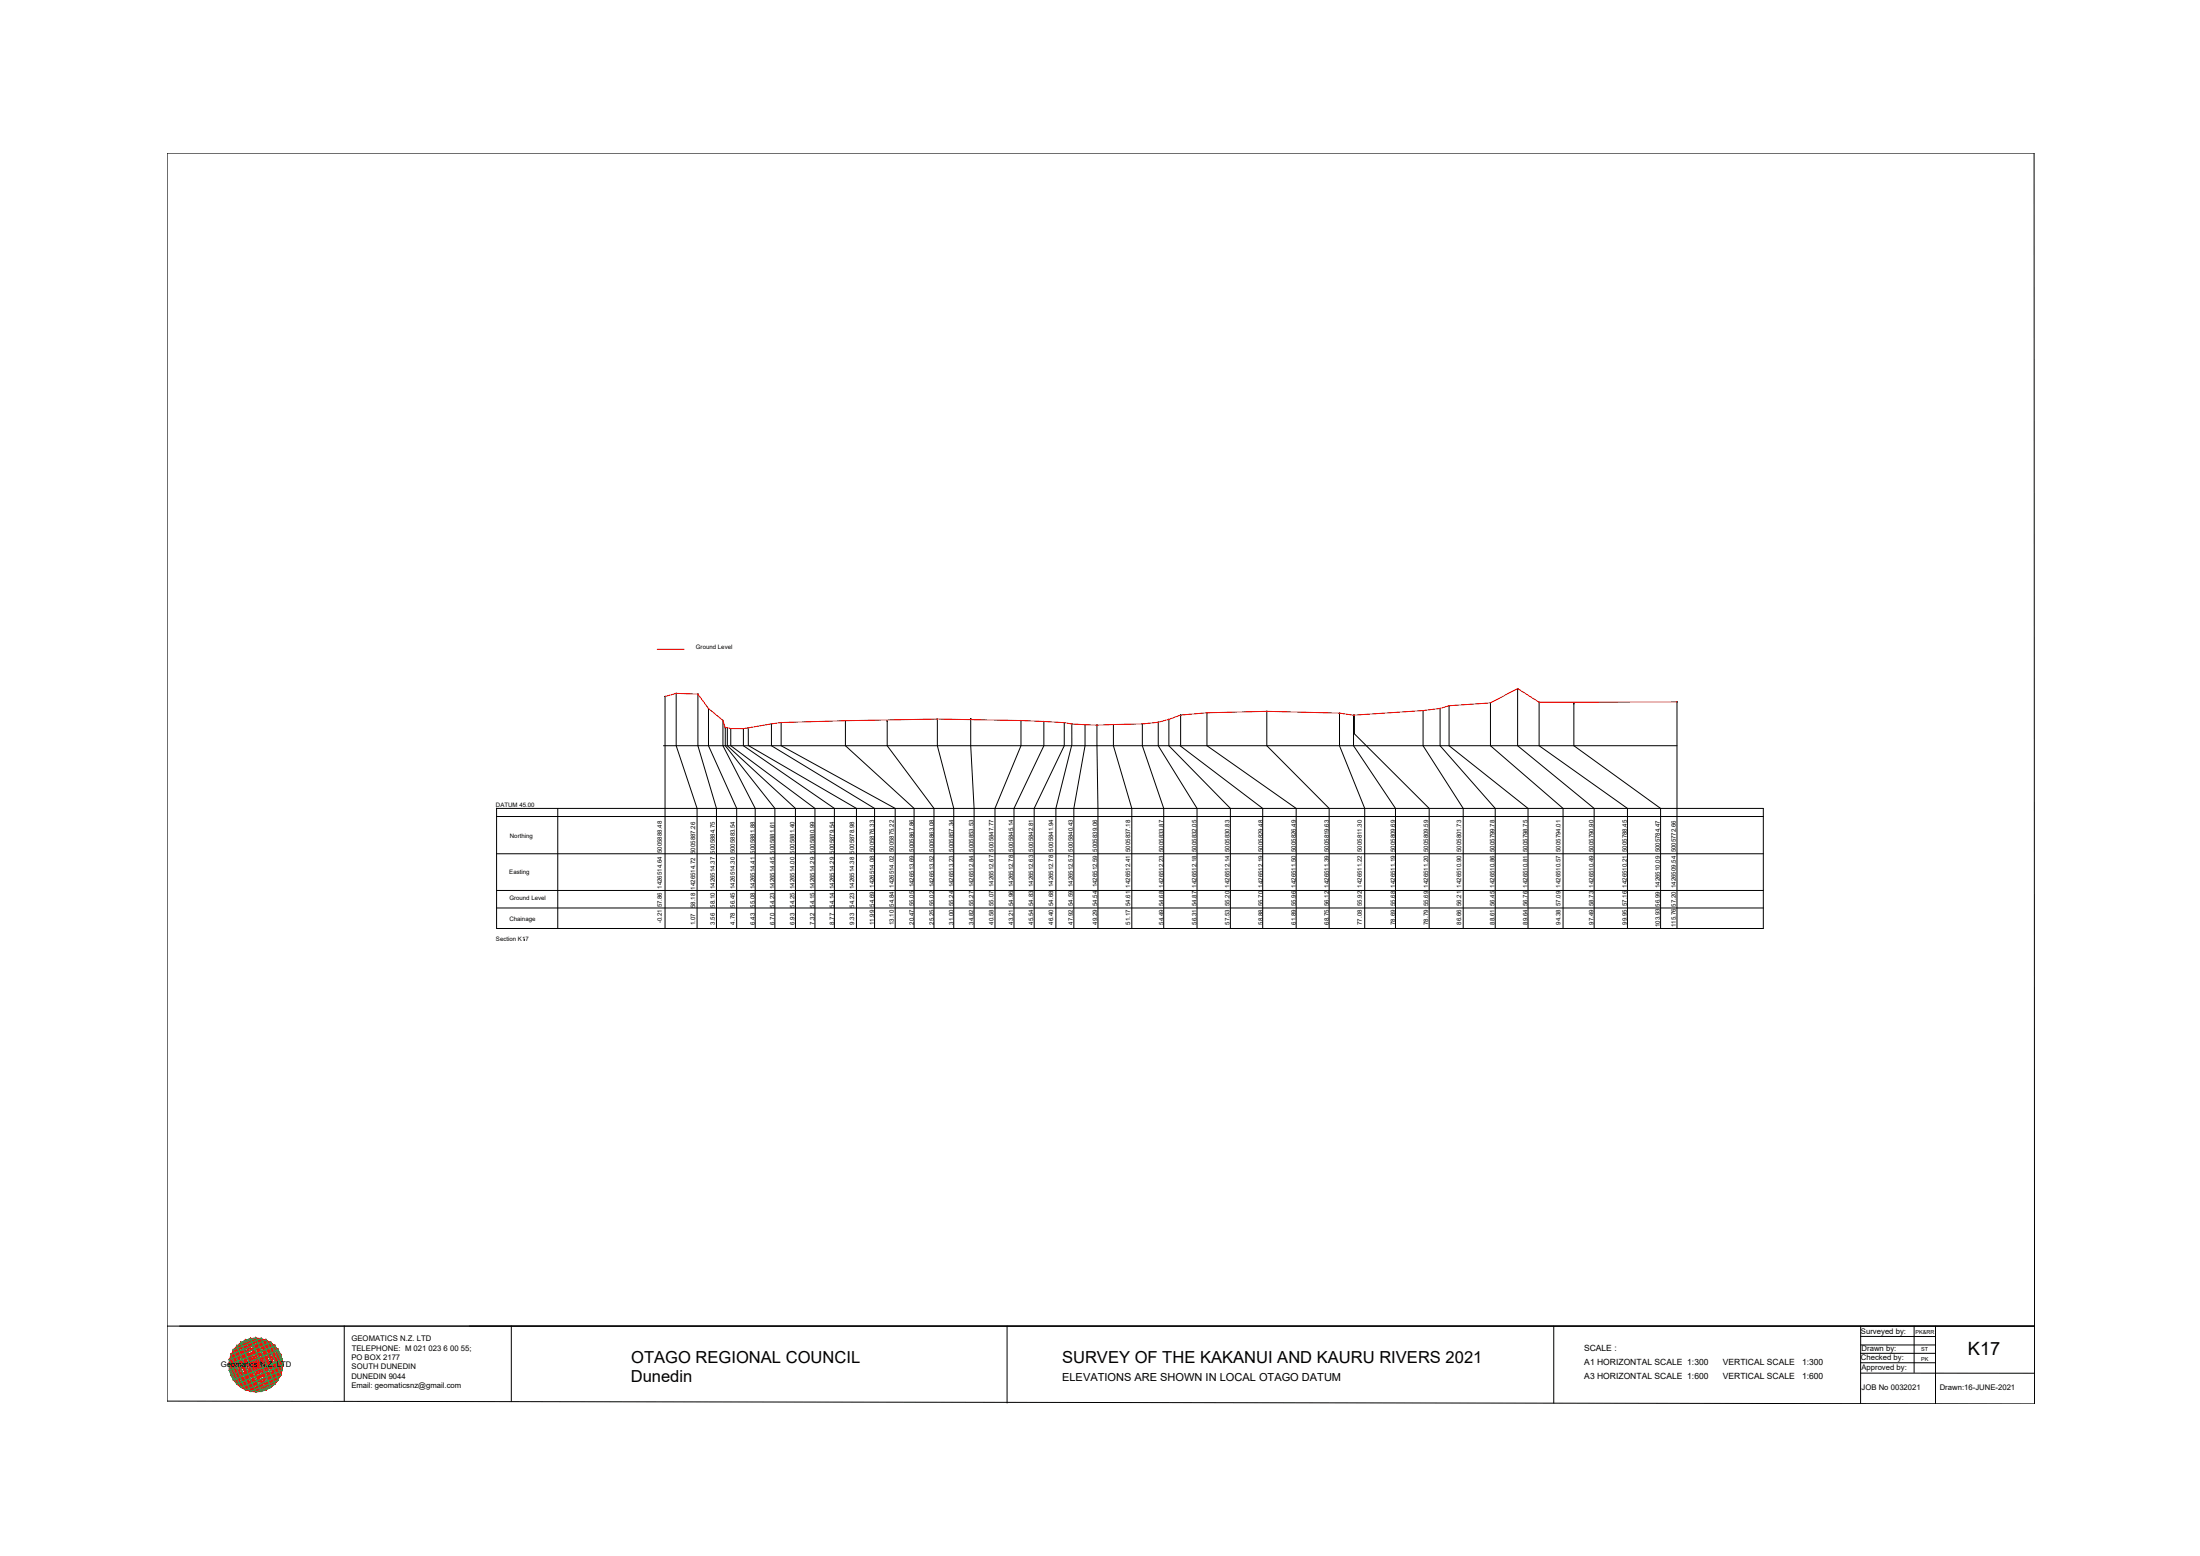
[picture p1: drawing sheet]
<svg xmlns="http://www.w3.org/2000/svg" width="420mm" height="297mm" viewBox="0 0 420 297" stroke-linecap="round" stroke-linejoin="round" font-family="sans-serif">
<!-- layer: 0 -->
<g fill="none" stroke="#000" stroke-width=".19">
<path d="M31.9 29.2h356.6l.1 238.8-356.7-.5zM127 132.9v.1M127 133v44.2M129.1 132.3l.1 .1M129.1 132.4v10l4 11.9v22.9M129.2 132.3l-.1 .1M133.3 132.5h.1M133.3 132.5v9.9l3.5 11.9v22.9M135.3 135.3v7.1l5.4 11.9v22.9M135.3 135.2v.1M138 137.5l.1 4.9 6.1 11.9v22.9M138.1 137.5l-.1 .1"/>
<path d="M138.5 138.9v.1M138.5 138.9v3.5l9.5 11.9v22.9M138.9 138.9h.1M138.9 138.9v3.5l13 11.9v22.9M139.5 139.1h.1M139.6 139.1v3.3l16 11.9v22.9M139.6 139.1h-.1M142 139.1h.1M142 139.1v3.3l17.4 11.9v22.9M142.9 138.9v3.4l20.7 12v22.9M147.3 138.2h.1M147.3 138.2v4.2l19.7 11.9v22.9"/>
<path d="M147.4 138.2h-.1M149.2 137.9v.1M149.2 137.9v4.5l21.8 11.9v22.9M161.4 137.6h.1M161.5 137.6v4.8l13.1 11.9v22.9M161.5 137.6h-.1M169.4 137.6l.1 .1M169.4 137.6v4.8l9 11.9v22.9M169.5 137.6l-.1 .1M179 137.2v5.2l3.1 11.9v22.9M185.4 137.2h.1M185.4 137.2v5.2l.6 11.9v22.9"/>
<path d="M195 137.6v4.8l-5 11.9v22.9M195 137.5v.1M199.3 137.7l.1 .1M199.4 137.7v4.7l-5.7 11.9v22.9M203.2 137.9l.1 .1M203.3 138v4.4l-5.8 11.9v22.9M203.3 137.9l-.1 .1M204.7 138.2v4l-3 12.1v22.9M207.2 138.3v.1M207.2 138.3v4.1l-2.1 11.9v22.9M209.5 138.4v.1M209.5 138.4l.2 15.9v22.9"/>
<path d="M212.6 138.3h.1M212.6 138.3v4.1l3.6 11.9v22.9M212.7 138.3h-.1M218.2 138.2h-.1M218.2 138.2v4.2l4.1 11.9v22.9M221.2 137.9h.1M221.2 137.9v4.5l7.4 11.9v22.9M223.2 137.3l.1 .1M223.2 137.3v5.1l11.8 11.9v22.9M223.3 137.3l-.1 .1M225.5 136.5h.1M225.5 136.5v5.9"/>
<path d="M230.5 136v.1M230.5 136.1v6.3l17 11.9v22.9M241.9 135.8h.1M241.9 135.8v6.6l11.9 11.9v22.9M242 135.8h-.1M255.8 136.1v6.3l4.8 11.9v22.9M255.8 136.1v.1M258.5 136.5v.1M258.5 136.5v5.9l8 11.9v22.9M258.6 136.5h.1M258.7 136.5v3.6l14.2 14.2v22.9M258.7 136.5h-.1"/>
<path d="M271.8 135.6v6.8l7.6 11.9v22.9M275 135.2l.1 .1M275.1 135.2l-.1 7.2 10.6 11.9v22.9M276.7 134.7l.1 .1M276.7 134.7v7.7l15.1 11.9v22.9M276.8 134.7l-.1 .1M284.6 134.2h.1M284.6 134.2v8.2l13.9 11.9v22.9M284.7 134.2h-.1M289.9 131.4l-.1 11 14.7 11.9v22.9M293.9 134l.1 .1M294 134l-.1 8.4 16.9 11.9v22.9"/>
<path d="M300.5 134.3l.1 .1M300.6 134.3v8.1l16.5 11.9v22.9M320.3 134h.1M320.3 134v43.2M94.8 154.3h.1M94.8 154.3h242v22.9h-242zM94.8 155.9h242M94.9 154.3h-.1M106.5 154.3v22.9M126.7 142.4h193.6M147.3 154.3h.1M225.4 142.4l15.8 11.9v22.9"/>
<path d="M94.8 173.3h242M94.8 170h242M94.8 163h242M100.1 179.5h.1M31.9 253.2h356.7M65.7 253.1v14.4M97.7 253.1v14.5M192.3 253.2v14.6M296.7 253.2v14.7M355.3 258.3h14.3M355.4 255.1h14.2M355.4 253.2l-.1 14.7"/>
<path d="M355.4 256.8h14.2M365.6 253.2v8.8M369.6 253.2v14.8M355.3 260.1h14.3M355.3 262.1h33.3"/>
<circle cx="127" cy="133" r=".02"/>
<circle cx="129.1" cy="132.4" r=".02"/>
<circle cx="133.3" cy="132.5" r=".02"/>
<circle cx="135.3" cy="135.2" r=".02"/>
<circle cx="138.1" cy="137.5" r=".02"/>
<circle cx="138.5" cy="138.9" r=".02"/>
<circle cx="138.9" cy="138.9" r=".02"/>
<circle cx="139.6" cy="139.1" r=".02"/>
<circle cx="142" cy="139.1" r=".02"/>
<circle cx="147.3" cy="138.2" r=".02"/>
<circle cx="149.2" cy="137.9" r=".02"/>
<circle cx="161.5" cy="137.6" r=".02"/>
<circle cx="169.4" cy="137.6" r=".02"/>
<circle cx="179" cy="137.3" r=".02"/>
<circle cx="185.4" cy="137.2" r=".02"/>
<circle cx="195" cy="137.5" r=".02"/>
<circle cx="199.4" cy="137.7" r=".02"/>
<circle cx="203.2" cy="137.9" r=".02"/>
<circle cx="207.2" cy="138.3" r=".02"/>
<circle cx="209.5" cy="138.4" r=".02"/>
<circle cx="212.6" cy="138.3" r=".02"/>
<circle cx="218.2" cy="138.2" r=".02"/>
<circle cx="221.2" cy="137.9" r=".02"/>
<circle cx="223.2" cy="137.3" r=".02"/>
<circle cx="225.5" cy="136.5" r=".02"/>
<circle cx="230.5" cy="136.1" r=".02"/>
<circle cx="241.9" cy="135.8" r=".02"/>
<circle cx="255.8" cy="136.1" r=".02"/>
<circle cx="258.5" cy="136.5" r=".02"/>
<circle cx="258.7" cy="136.5" r=".02"/>
<circle cx="271.8" cy="135.6" r=".02"/>
<circle cx="275" cy="135.2" r=".02"/>
<circle cx="276.7" cy="134.7" r=".02"/>
<circle cx="284.6" cy="134.2" r=".02"/>
<circle cx="289.8" cy="131.4" r=".02"/>
<circle cx="293.9" cy="134.1" r=".02"/>
<circle cx="300.6" cy="134.3" r=".02"/>
<circle cx="320.3" cy="134" r=".02"/>
<circle cx="94.8" cy="154.3" r=".02"/>
</g>
<path d="M125.5 124h5.1M127 133l2.1-.6 4.2 .1 2 2.8 2.8 2.2 .4 1.4a12.9 12.9 0 0 0 4.4 0l6.3-1 12.3-.3a421.8 421.8 0 0 1 41.8 .4 45.2 45.2 0 0 0 9.3 .3l5.6-.1 3-.3 2-.6 2.3-.8 5-.4 11.4-.3 13.9 .3 2.7 .4 13.3-.9 3.2-.4 1.7-.5 7.9-.5 5.2-2.8 4.1 2.7 26.4-.1" fill="none" stroke="#f00" stroke-width=".19"/>
<!-- layer: geo -->
<g fill="none" stroke="#545454" stroke-width=".19">
<path d="M43.8 259.6h10.1v2h-10.1zM44.1 258.6h9.5v4h-9.5zM44.1 258.6h.1M44.6 257.7h8.6v5.8h-8.6zM45.2 256.9h7.3v7.3h-7.3zM46 256.3h.1M46 256.3h5.7v8.6h-5.7zM46.9 255.8h3.9v9.6h-3.9zM47.8 255.5h2.1v10.1l-2.1 .1zM48.9 255.4v10.3M53.2 257.7h.1M53.9 259.6h.1"/>
<path d="M43.7 260.6h10.3"/>
</g>
<g fill="none" stroke="#ff0" stroke-width=".19">
<path d="M45.2 256.9l7.3 7.3M46 256.3l7.2 7.2-1.5 1.4-7.1-7.2zM46.9 255.8l6.7 6.8-2.8 2.8-6.7-6.8 2.8-2.8M47.8 255.5l6.1 6.1-4 4.1-6.1-6.1zM49.9 255.5l4 4.1-6.1 6.1-4-4.1zM50.8 255.8l2.8 2.8-6.7 6.8-2.8-2.8 6.7-6.8M51.7 256.3l1.5 1.4-7.2 7.2-1.4-1.4zM52.5 256.9h.1M52.5 256.9l-7.3 7.3M43.7 260.6l5.2-5.2 5.1 5.2-5.1 5.1-5.1-5.1M45.2 264.2h.1M49.9 265.7h.1"/>
<path d="M52.6 264.2h.1"/>
</g>
<g fill="none" stroke="#00b85c" stroke-width=".19">
<path d="M43.8 259.6l7.9-3.3 2.2 5.3-7.9 3.3zM44.1 258.6l4.8 2M44.1 258.6l2.8 6.8M44.6 257.7l5.3-2.2 3.3 8-5.4 2.2zM45.2 256.9l3.7-1.5 3.6 8.8-3.6 1.5zM46 256.3l1.8-.8 3.9 9.4-1.8 .8zM46.9 255.8l2 4.8M50.8 255.8l-6.7 2.8M53.6 258.6l-9.5 4M43.7 260.6l8.8-3.7 1.5 3.7-8.8 3.6zM43.8 261.6l9.4-3.9 .7 1.9-9.3 3.9zM48.9 260.6l1.9 4.8"/>
<path d="M48.9 260.6l4.7 2M53.6 262.6l-2.8-6.8-3.9 9.6M53.6 262.6l-6.7 2.8"/>
</g>
<g fill="none" stroke="#f00" stroke-width=".19">
<path d="M43.8 259.6h.1M43.8 259.6l10.1 2M43.8 259.6l.8 3.9M43.8 259.6l4 6.1M43.8 259.6l7.9 5.3M43.8 259.6l2.2-3.3-1.4 7.2M44.1 258.6l-.4 2M44.1 258.6h.1M44.1 258.6l1.1 5.6M44.1 258.6l4.8 7.1M44.1 258.6l8.4 5.6M44.1 258.6l9.9 2"/>
<path d="M44.6 257.7h.1M44.6 257.7l4.3 2.9M44.6 257.7l1.4 7.2M44.6 257.7l5.3 8M44.6 257.7l9.3 1.9M44.6 257.7l-.8 3.9M45.2 257h.1M45.2 256.9l1.7 8.5M45.2 256.9l5.6 8.5M45.2 256.9l8.4 5.7M45.2 256.9l-1.1 1.7M45.2 256.9l8.4 1.7"/>
<path d="M45.2 256.9l-1.1 5.7M46 256.3h.1M46 256.3l2.9 4.3M46 256.3l1.8 9.4M46 256.3l7.9 5.3M46 256.3l7.2 1.4M46.9 255.8h.1M46.9 255.8l2 9.9M46.9 255.8l5.6 8.4M46.9 255.8l-1.7 1.1M46.9 255.8l7.1 4.8M46.9 255.8l5.6 1.1"/>
<path d="M46.9 255.8l-1.7 8.4M46.9 255.8l-3.2 4.8M47.8 255.5h.1M47.8 255.5l1.1 5.1M47.8 255.5l5.4 8M47.8 255.5l-3.2 2.2M47.8 255.5l6.1 4.1M47.8 255.5l-4 6.1M47.8 255.5l3.9 .8M47.8 255.5l-1.8 9.4M48.8 255.4h.1M48.9 255.4l1.9 10"/>
<path d="M48.9 255.4l-2 .4M48.9 255.4l-4.8 7.2M48.9 255.4l1.9 .4M48.9 255.4l-2 10M48.9 255.4l4.7 7.2M48.9 255.4l-4.8 3.2M48.9 255.4l4.7 3.2M49.9 255.5h.1M49.9 255.5l-2.1 10.2M49.9 255.5l1.8 9.4M49.9 255.5l-3.9 .8M49.9 255.5l4 6.1"/>
<path d="M49.9 255.5l-6.1 4.1M49.9 255.5l3.3 2.2M49.9 255.5l-5.3 7.9M50.8 255.8h.1M50.8 255.8l1.7 8.4M50.8 255.8l-5.6 1.1M50.8 255.8l3.2 4.8M50.8 255.8l-7.1 4.8M50.8 255.8l1.7 1.1M50.8 255.8l-5.6 8.4M50.8 255.8l-1.9 9.9M51.7 256.3h.1"/>
<path d="M51.7 256.3l-2.8 4.3M51.7 256.3l1.5 7.2M51.7 256.3l-7.1 1.4M51.7 256.3l2.2 3.3M51.7 256.3l-7.9 5.3M51.7 256.3l-1.8 9.4M52.5 256.9h.1M52.5 256.9l1.1 5.7M52.5 256.9l-8.4 1.7M52.5 256.9l1.1 1.7M52.5 256.9l-8.4 5.7M52.5 256.9l-5.6 8.5"/>
<path d="M52.5 256.9l-1.7 8.5M53.2 257.7h.1M53.2 257.7l-8.6 5.8M53.2 257.7l.7 3.9M53.2 257.7l-9.4 1.9M53.2 257.7l-5.4 7.9M53.2 257.7l-1.5 7.2M53.6 258.6h.1M53.6 258.6l.4 2M53.6 258.6l-9.9 2M53.6 258.6l-8.4 5.6M53.6 258.6l-4.7 7.1"/>
<path d="M53.6 258.6l-1.1 5.6M53.9 259.6h.1M53.9 259.6l-5 1M53.9 259.6l-7.9 5.3M53.9 259.6l-4 6.1M53.9 259.6l-.7 3.9M43.7 260.6l.4 2M43.7 260.6l3.2 4.8M43.7 260.6l9.9 2M43.7 260.6l7.1 4.8M43.7 260.6h.1M43.8 261.6h.1"/>
<path d="M43.8 261.6l2.2 3.3M43.8 261.6l6.1 4M43.8 261.6l9.4 1.9M44.1 262.6l1.1 1.6M44.1 262.6l4.8 3.1M44.1 262.6l8.4 1.6M44.1 262.6h.1M44.6 263.5h.1M44.6 263.5l3.2 2.2M44.6 263.5l7.1 1.4M45.2 264.2l1.7 1.2M45.2 264.2l5.6 1.2"/>
<path d="M45.2 264.2h.1M46 264.9h.1M46 264.9l3.9 .8M46.9 265.4l2 .3M46.9 265.3h.1M47.8 265.7h.1M48.9 260.6l1 5.1M48.9 260.6l2.8 4.3M48.9 260.6l4.3 2.9M48.9 260.6l-5.1 1M48.9 260.6l-2.9 4.3M48.9 265.7h.1"/>
<path d="M49.9 265.7h.1M50.8 265.4l-1.9 .3M50.9 265.3h.1M51.7 264.9h.1M51.7 264.9l-3.9 .8M52.5 264.2l-5.6 1.2M52.5 264.2l-1.7 1.2M52.5 264.2h.1M53.2 263.5h.1M53.2 263.5l-7.2 1.4M53.2 263.5l-3.3 2.2M53.6 262.5h.1"/>
<path d="M53.6 262.6l-8.4 1.6M53.6 262.6l-4.7 3.1M53.6 262.6l-1.1 1.6M53.9 261.6h.1M53.9 261.6l-9.3 1.9M53.9 261.6l-6.1 4.1M53.9 261.6l-2.2 3.3M54 260.5h.1M54 260.6l-3.2 4.8M54 260.6l-.4 2M54 260.6l-9.9 2M54 260.6l-7.1 4.8"/>
</g>
<!-- layer: 0 -->
<g fill="none" stroke="#f8d731" stroke-width=".19">
<path d="M142.9 138.9v.1M204.7 138.2h.1"/>
<circle cx="142.9" cy="138.9" r=".02"/>
<circle cx="204.7" cy="138.2" r=".02"/>
</g>
<text font-size="3.5" x="375.8" y="258.8">K17</text>
<g font-size="3.2">
<text x="120.5" y="263.9">Dunedin</text>
<text x="120.5" y="260.1">OTAGO REGIONAL COUNCIL</text>
<text x="202.8" y="260.1">SURVEY OF THE KAKANUI AND KAURU RIVERS 2021</text>
</g>
<text font-size="2.1" x="202.9" y="263.7">ELEVATIONS ARE SHOWN IN LOCAL OTAGO DATUM</text>
<g font-size="1.6">
<text x="302.5" y="257.8">SCALE :</text>
<text x="302.6" y="260.5">A1 HORIZONTAL SCALE 1:300</text>
<text x="302.6" y="263.2">A3 HORIZONTAL SCALE 1:600</text>
<text x="329" y="260.5">VERTICAL SCALE</text>
<text x="329" y="263.2">VERTICAL SCALE</text>
<text x="344.2" y="260.5">1:300</text>
<text x="344.2" y="263.2">1:600</text>
</g>
<g font-size="1.5">
<text x="67.1" y="256.1">GEOMATICS N.Z. LTD</text>
<text x="67.2" y="257.9">TELEPHONE: M 021 023 6 00 55;</text>
<text x="355.4" y="254.6">Surveyed by:</text>
<text x="355.5" y="257.9">Drawn by:</text>
<text x="42.2" y="261">Geomatics N.Z. LTD</text>
<text x="67.1" y="259.6">PO BOX 2177</text>
<text x="67.1" y="263.2">DUNEDIN 9044</text>
<text x="67.2" y="261.4">SOUTH DUNEDIN</text>
<text x="355.4" y="259.7">Checked by:</text>
<text x="355.5" y="261.6">Approved by:</text>
<text x="67.1" y="265">Email: geomaticsnz@gmail.com</text>
<text x="355.5" y="265.4">JOB No 0032021</text>
<text x="370.4" y="265.4">Drawn:16-JUNE-2021</text>
</g>
<g font-size="1.2">
<text x="132.9" y="124">Ground Level</text>
<text x="94.7" y="154.1">DATUM 45.00</text>
<text x="97.4" y="160.1">Northing</text>
<text x="97.3" y="166.9">Easting</text>
<text x="97.3" y="171.8">Ground Level</text>
<text x="132.7" y="173.4" transform="rotate(-90 132.7 173.4)">58.18 1426514.72 5005887.26</text>
<text x="136.5" y="173.3" transform="rotate(-90 136.5 173.3)">58.10 1426514.37 5005884.75</text>
<text x="140.3" y="173.3" transform="rotate(-90 140.3 173.3)">56.45 1426514.30 5005883.54</text>
<text x="144.1" y="173.3" transform="rotate(-90 144.1 173.3)">55.08 1426514.41 5005881.88</text>
<text x="147.9" y="173.3" transform="rotate(-90 147.9 173.3)">54.23 1426514.45 5005881.61</text>
<text x="151.7" y="173.3" transform="rotate(-90 151.7 173.3)">54.25 1426514.00 5005881.40</text>
<text x="155.5" y="173.3" transform="rotate(-90 155.5 173.3)">54.15 1426514.29 5005880.99</text>
<text x="159.3" y="173.3" transform="rotate(-90 159.3 173.3)">54.14 1426514.29 5005879.54</text>
<text x="163.1" y="173.3" transform="rotate(-90 163.1 173.3)">54.23 1426514.38 5005878.98</text>
<text x="94.7" y="179.7">Section K17</text>
<text x="97.3" y="175.9">Chainage</text>
<text x="126.4" y="176.2" transform="rotate(-90 126.4 176.2)">-0.21 57.86 1426514.64 5005888.48</text>
<text x="132.7" y="176.6" transform="rotate(-90 132.7 176.6)">1.07</text>
<text x="136.5" y="176.5" transform="rotate(-90 136.5 176.5)">3.56</text>
<text x="140.3" y="176.5" transform="rotate(-90 140.3 176.5)">4.78</text>
<text x="144.1" y="176.5" transform="rotate(-90 144.1 176.5)">6.43</text>
<text x="147.9" y="176.5" transform="rotate(-90 147.9 176.5)">6.70</text>
<text x="151.7" y="176.5" transform="rotate(-90 151.7 176.5)">6.93</text>
<text x="155.5" y="176.5" transform="rotate(-90 155.5 176.5)">7.32</text>
<text x="159.3" y="176.5" transform="rotate(-90 159.3 176.5)">8.77</text>
<text x="163.1" y="176.5" transform="rotate(-90 163.1 176.5)">9.33</text>
<text x="166.9" y="176.6" transform="rotate(-90 166.9 176.6)">11.99 54.69 1426514.08 5005876.33</text>
<text x="170.7" y="176.6" transform="rotate(-90 170.7 176.6)">13.10 54.84 1426514.02 5005875.22</text>
<text x="174.5" y="176.5" transform="rotate(-90 174.5 176.5)">20.47 55.05 1426513.69 5005867.86</text>
<text x="178.3" y="176.5" transform="rotate(-90 178.3 176.5)">25.25 55.02 1426513.52 5005863.08</text>
<text x="182.1" y="176.5" transform="rotate(-90 182.1 176.5)">31.00 55.24 1426513.23 5005857.34</text>
<text x="185.9" y="176.5" transform="rotate(-90 185.9 176.5)">34.82 55.27 1426512.84 5005853.53</text>
<text x="189.7" y="176.5" transform="rotate(-90 189.7 176.5)">40.58 55.07 1426512.67 5005847.77</text>
<text x="193.5" y="176.5" transform="rotate(-90 193.5 176.5)">43.21 54.96 1426512.78 5005845.14</text>
<text x="197.3" y="176.5" transform="rotate(-90 197.3 176.5)">45.54 54.83 1426512.63 5005842.81</text>
<text x="201.1" y="176.5" transform="rotate(-90 201.1 176.5)">46.40 54.68 1426512.78 5005841.94</text>
<text x="204.9" y="176.5" transform="rotate(-90 204.9 176.5)">47.92 54.59 1426512.57 5005840.43</text>
<text x="209.5" y="176.5" transform="rotate(-90 209.5 176.5)">49.29 54.54 1426512.59 5005839.06</text>
<text x="215.9" y="176.6" transform="rotate(-90 215.9 176.6)">51.17 54.61 1426512.41 5005837.18</text>
<text x="222.2" y="176.6" transform="rotate(-90 222.2 176.6)">54.49 54.68 1426512.23 5005833.87</text>
<text x="228.5" y="176.6" transform="rotate(-90 228.5 176.6)">56.31 54.87 1426512.18 5005832.05</text>
<text x="234.8" y="176.6" transform="rotate(-90 234.8 176.6)">57.53 55.20 1426512.14 5005830.83</text>
<text x="241.2" y="176.6" transform="rotate(-90 241.2 176.6)">58.88 55.70 1426512.19 5005829.48</text>
<text x="247.5" y="176.6" transform="rotate(-90 247.5 176.6)">61.89 55.96 1426511.50 5005826.49</text>
<text x="253.8" y="176.6" transform="rotate(-90 253.8 176.6)">68.75 56.12 1426511.39 5005819.63</text>
<text x="260.1" y="176.6" transform="rotate(-90 260.1 176.6)">77.08 55.92 1426511.22 5005811.30</text>
<text x="266.4" y="176.6" transform="rotate(-90 266.4 176.6)">78.69 55.68 1426511.19 5005809.69</text>
<text x="272.8" y="176.6" transform="rotate(-90 272.8 176.6)">78.79 55.69 1426511.20 5005809.59</text>
<text x="279.1" y="176.6" transform="rotate(-90 279.1 176.6)">86.66 56.21 1426510.90 5005801.73</text>
<text x="285.4" y="176.6" transform="rotate(-90 285.4 176.6)">88.61 56.45 1426510.86 5005799.78</text>
<text x="291.7" y="176.6" transform="rotate(-90 291.7 176.6)">89.64 56.76 1426510.81 5005798.75</text>
<text x="298" y="176.6" transform="rotate(-90 298 176.6)">94.38 57.09 1426510.57 5005794.01</text>
<text x="304.4" y="176.6" transform="rotate(-90 304.4 176.6)">97.49 58.73 1426510.49 5005790.90</text>
<text x="310.7" y="176.6" transform="rotate(-90 310.7 176.6)">99.95 57.16 1426510.21 5005788.45</text>
<text x="317" y="177" transform="rotate(-90 317 177)">103.93 56.99 1426510.09 5005784.47</text>
<text x="320.1" y="177" transform="rotate(-90 320.1 177)">115.76 57.20 1426509.54 5005772.66</text>
</g>
<g font-size="1.1">
<text x="365.8" y="254.7">PK&amp;RR</text>
<text x="366.9" y="257.9">ST</text>
<text x="366.9" y="259.8">PK</text>
</g>
</svg>
